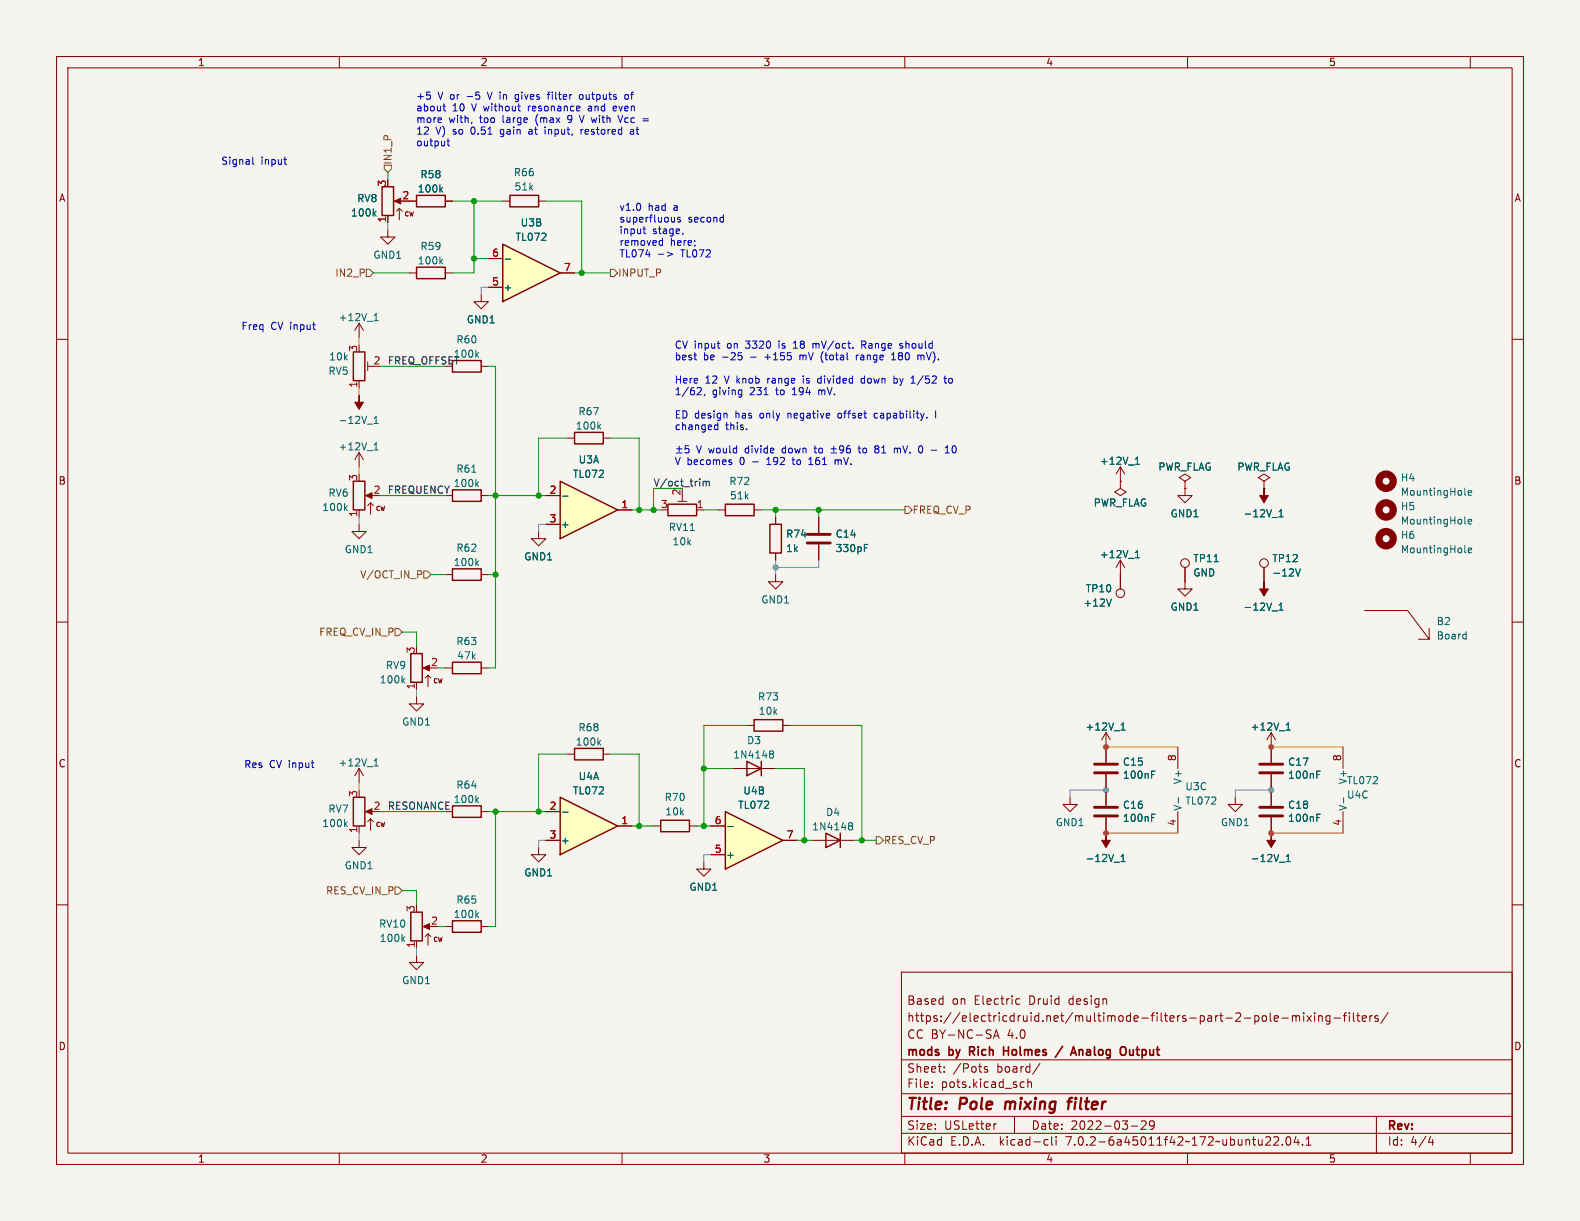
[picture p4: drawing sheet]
<svg xmlns="http://www.w3.org/2000/svg" width="279mm" height="216mm" viewBox="0 0 279 216" stroke-linecap="round" stroke-linejoin="round" font-family="sans-serif">
<path d="M0 0h279.4v215.9h-279.4z" fill="#f5f4ef" stroke="#f5f4ef" stroke-width=".18"/>
<g fill="none" stroke="#840000" stroke-width=".18">
<path d="M10 10h259.4v195.9h-259.4zM12 12h255.4v191.9h-255.4zM60 10v2M110 10v2M160 10v2M210 10v2M260 10v2M10 60h2M267.4 60h2M10 110h2M75.2 119.9l.5-.5 .5 .5M75.2 118.1h1"/>
<path d="M75.7 119.4v2M267.4 110h2M73.7 120.7v1.2M129.5 135.9h7.7M132.1 128.3h1.2M138.4 128.3h1.3M10 160h2M267.4 160h2M159.4 171.9h108v32h-108zM179.8 177.5h.5M179.8 176.7h.5M221.9 179.7l.4-.1 .3 .3v.4l-.1 .2h-.6"/>
<path d="M221.9 179.6v1.5M223.3 179.7l.2-.1 .4 .1 .1 .6-.2 .2-.3 .1-.2-.1zM224.6 179.1v1.3l.2 .2M228.5 179.7l.5-.1 .2 .2M228.5 179.6v1M229.2 179.8l.2-.2 .4 .1v.9M229.2 179.8v.8M230.5 179.1v.1M230.5 179.6v1M231.1 179.6l.8 1M231.9 179.6l-.8 1M232.5 179.1v.1"/>
<path d="M232.5 179.6v1M233.2 179.7l.2-.1 .4 .1v.9M233.2 179.6v1M235.2 179.7l-.4-.1-.3 .3v.4l.1 .2h.6M235.2 179.6v1.2l-.3 .3-.4-.1M237.5 179.6h.6M238.1 179.1l-.3 .2v1.3M238.6 179.1v.1M238.6 179.6v1M239.3 179.1v1.3l.2 .2M239.9 179.6h.6M240.1 179.1v1.3l.4 .2"/>
<path d="M242.3 179.6v1M242.7 179.6l-.3 .1-.1 .2M243.7 179.7l-.4-.1-.2 .2 .1 .2 .5 .2v.3h-.6M245.5 179l-1.3 2M159.4 197.4h108M159.4 193.4h108M159.4 187.4h108M164.8 192.2v.1M164.8 191.4v.1M167 189.5v.1M167 188.7v.1M174.6 188.7l-.3-.1-.3 .2 .1 .2 .5 .2v.3h-.6"/>
<path d="M175.7 183.6l.5-1.5 .5 1.5M175.8 183.2h.7M176.2 198.7l-.3 .1M179.4 197.4v3M180.7 191.3l.4 .1M181.1 192.2l-.4 .1M181.8 191.4l.2-.1 .3 .1 .1 .9M181.8 190.8v1.5M183.9 188l-1.3 2M200 199.1h1.2M201.8 198.3l.6-.1 .2 .1 .1 .3-.9 1.1h.9M204.1 198.8l-.3 .3h-.4l-.1-.3 .1-.5 .4-.1 .2 .1a.99 .99 0 0 1-.3 1.4h-.3"/>
<path d="M225.3 180.1l.7-.1v-.3l-.5-.1-.2 .2 .1 .7h.6M226.7 180h1.1M235.9 180h1.1M240.9 180.1l.7-.1-.1-.3-.4-.1-.2 .2 .1 .7h.5M243.4 197.4v6.5M60 203.9v2M110 203.9v2M159.4 200.4h108M160 203.9v2M184.9 201.5l.4 .1M185.3 202.4l-.4 .1M186 201v1.3l.2 .2"/>
<path d="M186.8 201v.1M186.8 201.5v1M210 203.9v2M224.5 201.1l.2 .2-.1 .3-.8 .9h.9M225.3 201.1l.5-.1 .2 .1 .1 .3-.9 1.1h.9M226.8 202.4v.1M227.6 201.1l.2-.1a.81 .81 0 0 1 .5 .6 .81 .81 0 0 1-.3 .8l-.1 .1a.81 .81 0 0 1-.6-.6 .81 .81 0 0 1 .3-.8zM229.2 200.9l-.4 1.1h1M229.5 201.5v1M230.3 202.4v.1M231 202.5h.8M231 201.4l.4-.4v1.5"/>
<path d="M252.6 202h.9M253.3 201.5v1M260 203.9v2"/>
</g>
<path d="M188.8 194.8h.7M189.6 194.1l-.4 .1-.1 .2-.2 1.7" fill="none" stroke="#840000" stroke-width=".4"/>
<path d="M177.5 185.1v1.5M177.5 185.8h.8M187.9 185l-1.3 2M189.3 186.6l.5-1.5 .5 1.5M189.5 186.2h.7M199.8 185.6v.8l.2 .2" fill="none" stroke="#840000" stroke-width=".3"/>
<path d="M72.6 115.6h2.1v5.1h-2.1zM132.1 134.6l2.5 1.3-2.5 1.3zM133.3 127.3h5.1v2h-5.1zM134.6 134.6v2.6" fill="none" stroke="#840000" stroke-width=".25"/>
<path d="M74.8 118.1l1.1-.5v1z" fill="#840000" stroke="#840000" stroke-width=".18"/>
<path d="M71.6 119.9l-.5 .5M71.2 120.3l.4 .5M136.3 132.8h.3l.2 .2-.2 .3M136.3 133.3h.3M136.6 133.3l.2 .3v.2l-.1 .2h-.4" fill="none" stroke="#006464" stroke-width=".18"/>
<path d="M128.3 143.5l10.1 5.1-10.1 5.1z" fill="#ffffc2"/>
<path d="M128.3 143.5l10.1 5.1-10.1 5.1z" fill="none" stroke="#840000" stroke-width=".25"/>
<path d="M63.5 92.7v1.3h1.3l-1.3 1.3-1.3-1.3h1.3M124.5 152.4v1.3h1.2l-1.2 1.2-1.3-1.2h1.3M125.7 151.1h2.6M125.7 146.1h2.6M138.4 148.6h2.6" fill="none" stroke="#840000" stroke-width=".18"/>
<path d="M259.1 87.5l.1 .1M259.6 87.2l.6-.2v-.2l-.4-.1-.2 .2 .1 .6h.5M128.7 146.2h1" fill="none" stroke="#006464" stroke-width=".18"/>
<circle cx="245.1" cy="85.1" r="1.27" fill="none" stroke="#840000" stroke-width="1.3"/>
<path d="M99.1 141l10.1 5.1-10.1 5z" fill="#ffffc2"/>
<path d="M62.5 62.2h2v5.1h-2zM80 63.8h5.1v2h-5.1zM101.6 76.5h5.1v2h-5.1zM80 86.6h5.1v2h-5.1zM80 117.1h5.1v2h-5.1zM80 100.6h5.1v2h-5.1zM101.6 132.3h5.1v2.1h-5.1zM99.1 141l10.1 5.1-10.1 5zM146 147.3l2.6 1.3-2.6 1.3zM148.6 147.3v2.6" fill="none" stroke="#840000" stroke-width=".25"/>
<g fill="none" stroke="#840000" stroke-width=".18">
<path d="M63.5 67.3v1.3M65 64v1.5M65 64.8h1M85.1 64.8h1.3M100.3 77.5h1.3M106.7 77.5h1.2M85.1 87.6h1.3M95.2 94v1.3h1.3l-1.3 1.2-1.2-1.2h1.2M78.7 118.1h1.3M78.7 101.6h1.3M85.1 118.1h1.3M85.1 101.6h1.3"/>
<path d="M73.7 123.2v1.3h1.2l-1.2 1.2-1.3-1.2h1.3M100.3 133.4h1.3M106.7 133.4h1.2M96.5 143.5h2.6M96.5 148.6h2.6M109.2 146.1h2.6M143.5 148.6h7.6"/>
</g>
<g fill="none" stroke="#006464" stroke-width=".18">
<path d="M65 75h.9M66.2 74.9h.7M66.2 74l.3-.4v1.3M84.3 62.7l.3 .5M84.6 62.3l-.4 .5M105.9 75.4l.3 .5M106.2 75l-.5 .5M84.3 99.5l.3 .5M84.3 85.6l.3 .4M84.6 99.2l-.4 .4M84.6 85.2l-.4 .5M105.9 131.3l.3 .5"/>
<path d="M106.2 130.9l-.5 .5M99.5 143.6h1M150.3 145.5h.2l.3 .2-.3 .3M150.3 146h.2M150.5 146l.3 .3v.2l-.2 .2h-.3"/>
</g>
<path d="M63.5 69.9v1.2h.8l-.8 1.3-.8-1.3h.8z" fill="#840000" stroke="#840000" stroke-width=".18"/>
<path d="M99.1 85.1l10.1 5.1-10.1 5.1z" fill="#ffffc2"/>
<path d="M67.6 33h2v5.1h-2zM73.7 34.5h5v2.1h-5zM90.2 34.5h5v2.1h-5zM73.7 47.2h5v2.1h-5zM62.5 85.1h2v5.1h-2zM99.1 85.1l10.1 5.1-10.1 5.1zM62.5 141h2v5.1h-2zM80 142.5h5.1v2h-5.1zM116.8 145h5.1v2.1h-5.1zM72.6 161.3h2.1v5.1h-2.1zM80 162.8h5.1v2h-5.1z" fill="none" stroke="#840000" stroke-width=".25"/>
<g fill="none" stroke="#840000" stroke-width=".18">
<path d="M68.6 38.1v1.3M70.1 37.3l.5-.5 .5 .5M70.1 35.6h1M70.6 36.8v2.1M72.4 35.6h1.3M78.7 35.6h1.3M88.9 35.6h1.3M95.2 35.6h1.3M63.5 57.2v2.5M63.5 57.2l-.8 1.2M63.5 57.2l.8 1.2M68.6 40.6v1.3h1.2l-1.2 1.3-1.3-1.3h1.3"/>
<path d="M72.4 48.3h1.3M78.7 48.3h1.3M85.1 52.1v1.2h1.3l-1.3 1.3-1.3-1.3h1.3M63.5 80l-.8 1.3M63.5 80v2.6M63.5 90.2v1.2M63.5 80l.8 1.3M65 89.4l.5-.5 .5 .5M65 87.6h1M65.5 88.9v2M96.5 87.6h2.6M96.5 92.7h2.6"/>
<path d="M109.2 90.2h2.6M63.5 135.9v2.5M63.5 135.9l-.8 1.3M63.5 135.9l.8 1.3M63.5 148.6v1.3h1.3l-1.3 1.2-1.3-1.2h1.3M63.5 146.1v1.2M65 145.3l.5-.5 .5 .5M65 143.5h1M65.5 144.8v2M85.1 143.5h1.3M95.2 149.9v1.2h1.3l-1.3 1.3-1.2-1.3h1.2M115.6 146.1h1.2"/>
<path d="M121.9 146.1h1.3M73.7 168.9v1.3h1.2l-1.2 1.3-1.3-1.3h1.3M73.7 166.4v1.2M75.2 165.6l.5-.5 .5 .5M75.2 163.8h1M75.7 165.1v2M78.7 163.8h1.3M85.1 163.8h1.3"/>
</g>
<g fill="none" stroke="#006464" stroke-width=".18">
<path d="M66.1 37.7l.4 .5M66.5 37.4l-.5 .4M77.9 33.5l.4 .5M78.3 33.1l-.5 .5M66.2 55.8l.3-.4v1.3M66.2 56.7h.7M77.9 46.2l.4 .5M78.3 45.8l-.5 .5M66.2 79.6h.7M66.2 78.7l.3-.4v1.3M61 89.8l.4 .5M61.4 89.4l-.5 .5"/>
<path d="M99.5 87.7h1M66.2 134.5l.3-.3v1.2M66.2 135.4h.7M61 145.7l.4 .5M61.4 145.3l-.5 .5M84.3 141.4l.3 .5M84.6 141.1l-.4 .5M71.2 166l.4 .5M71.6 165.6l-.5 .5M84.3 161.8l.3 .4M84.6 161.4l-.4 .5"/>
</g>
<g fill="#840000" stroke="#840000" stroke-width=".18">
<path d="M64.6 87.6l1.2-.5v1z"/>
<path d="M64.6 143.5l1.2-.5v1z"/>
<path d="M74.8 163.8l1.1-.5v1z"/>
<path d="M69.7 35.6l1.2-.5v1z"/>
</g>
<path d="M88.9 43.2l10.2 5.1-10.2 5z" fill="#ffffc2"/>
<path d="M88.9 43.2l10.2 5.1-10.2 5zM118.1 89.2h5.1v2h-5.1zM128.3 89.2h5v2h-5zM136.1 92.7h2.1v5.1h-2.1z" fill="none" stroke="#840000" stroke-width=".25"/>
<g fill="none" stroke="#840000" stroke-width=".18">
<path d="M68.6 38.1v1.3M72.4 35.6h1.3M78.7 35.6h1.3M86.4 50.8h2.5M86.4 45.7h2.5M99.1 48.3h2.5M96.5 87.6h2.6M96.5 92.7h2.6M109.2 90.2h2.6M119.9 88.6h1.5M120.6 87.6v1M123.2 90.2h1.3"/>
<path d="M127 90.2h1.3M133.3 90.2h1.3M137.2 91.4v1.3M137.2 97.8v1.3M144.8 91.4v2.8M144.8 96.3v2.8M198.1 85.1v1.3l-1 .6 1 .6 1-.6-1-.6M198.1 85.1h.1M198.1 82.6v2.5M198.1 99.1v5M198.1 82.6l-.7 1.2M198.1 82.6l.8 1.2"/>
<path d="M198.1 99.1l-.7 1.2M198.1 99.1l.8 1.2M209.5 86.4v1.2h1.3l-1.3 1.3-1.2-1.3h1.2M209.5 85.1l1.1-.6-1.1-.7-1 .7 1 .6v1.3M209.5 86.4h.1M223.5 85.1l1-.6-1-.7-1 .7 1 .6v1.3M223.5 86.4h.1M137.2 101.6v1.3h1.2l-1.2 1.2-1.3-1.2h1.3M209.5 100.3v3.8h1.3l-1.3 1.3-1.2-1.3h1.2M223.5 100.3v2.6M241.3 108h7.6l3.8 5v-1.9M250.8 113h1.9"/>
<path d="M195.6 129.5v5.4M195.6 136.9v5.6M195.6 129.5l-.8 1.3M195.6 129.5l.7 1.3M208.3 132.1v3.8M224.8 129.5v5.4M224.8 136.9v5.6M224.8 129.5l-.8 1.3M224.8 129.5l.8 1.3M237.5 132.1v3.8M96.5 143.5h2.6M96.5 148.6h2.6"/>
<path d="M109.2 146.1h2.6M125.7 146.1h2.6M125.7 151.1h2.6M138.4 148.6h2.6M189.2 141v1.2h1.3l-1.3 1.3-1.2-1.3h1.2M195.6 144.5v2.8M208.3 143.5v3.8M218.4 141v1.2h1.3l-1.3 1.3-1.2-1.3h1.2M224.8 144.5v2.8M237.5 143.5v3.8"/>
<circle cx="209.5" cy="99.6" r=".76"/>
<circle cx="223.5" cy="99.6" r=".76"/>
<circle cx="198.1" cy="104.9" r=".76"/>
</g>
<g fill="none" stroke="#006464" stroke-width=".18">
<path d="M66.1 37.7l.4 .5M66.5 37.4l-.5 .4M77.9 33.5l.4 .5M78.3 33.1l-.5 .5M89.3 45.8h1M99.5 87.7h1M152.9 96.3h.6M200.8 82.1h.7M200.8 81.2l.3-.4v1.3M200.8 97.7l.3-.4v1.3M200.8 98.6h.7M225 91.5h.9"/>
<path d="M226.2 91.4h.7M226.2 90.5l.3-.4v1.3M259.1 97.7h.1M259.1 92.6l.1 .1M259.6 97.3l.6-.1v-.2l-.4-.1-.2 .2 .1 .6h.5M259.6 92.2l.6-.1v-.2l-.4-.1-.2 .2 .1 .6h.5M196.5 105.9l-.4 1.3M225 108h.9M226.2 107l.3-.4v1.3M226.2 107.9h.7M229.1 100.6l.4 1.3 .4-1.3M259.2 112.1l.1 .1"/>
<path d="M259.3 111.7v1.3M259.3 112.9l-.1 .1M198.2 129.1h.8M198.2 128.2l.4-.4v1.3M203.7 136.4h.6M227.5 129.1h.7M227.5 128.2l.3-.4v1.3M232.9 136.4h.6M99.5 143.6h1M128.7 146.2h1M197 152.5h1M198.2 151.4l.4-.3v1.3"/>
<path d="M198.2 152.4h.8M203.7 144h.6M208.4 141v1M226.2 152.5h1M227.5 152.4h.7M227.5 151.4l.3-.3v1.3M232.9 144h.6M237.6 141v1"/>
</g>
<path d="M142.7 96h4.1M142.7 94.5h4.1M193.5 136.7h4.1M193.5 135.1h4.1M222.8 136.7h4M222.8 135.1h4M193.5 144.3h4.1M193.5 142.7h4.1M222.8 144.3h4M222.8 142.7h4" fill="none" stroke="#840000" stroke-width=".51"/>
<g fill="#840000" stroke="#840000" stroke-width=".18">
<path d="M195.6 147.3v1.3h.7l-.7 1.3-.8-1.3h.8z"/>
<path d="M224.8 147.3v1.3h.8l-.8 1.3-.8-1.3h.8z"/>
<path d="M223.5 86.4v1.2h.8l-.8 1.3-.7-1.3h.7z"/>
<path d="M223.5 102.9v1.2h.8l-.8 1.3-.7-1.3h.7z"/>
</g>
<g fill="none" stroke="#840000" stroke-width="1.3">
<circle cx="245.1" cy="95.2" r="1.27"/>
<circle cx="245.1" cy="90.2" r="1.27"/>
</g>
<path d="M67.9 29.2h1.3v.6l-.6 .7-.7-.7zM64.8 47.6h.6l.6 .7-.6 .6h-.6zM107.9 47.6h.7l.6 .7-.6 .6h-.7zM160 89.5h.7l.6 .7-.6 .6h-.7zM69.8 111.1h.7l.6 .7-.6 .6h-.7zM74.3 100.9l.3 .3-.1 .3-.2 .1M74.9 101h.7l.6 .6-.6 .6h-.7zM69.8 156.8h.7l.6 .7-.6 .6h-.7zM154.9 148h.7l.6 .6-.6 .6h-.7z" fill="none" stroke="#725600" stroke-width=".18"/>
<path d="M124.3 85.1v.8M124.3 85.2l.4-.1 .2 .2M124.9 85.3l.2-.2 .3 .1v.7M124.9 85.3v.6" fill="none" stroke="#0f0f0f" stroke-width=".18"/>
<g fill="none" stroke="#0000c2" stroke-width=".18">
<path d="M78.3 18.8h.5M78.6 19.6h.2M84.8 16.9v.5M91.8 19.6h.2M96.8 16.7h.4M102.4 18.8l.2 .3-.6 .1M102.5 19.6h-.1M102.7 16.7l-.3 .3v.3l.3 .3M110.9 16.7l-.3 .1-.1 .2v.4l.4 .2M44.7 27.8v1.1l.2 .2M50.2 28.2h.5M50.4 29l.3 .1"/>
<path d="M79 24.9h.5M79.2 24.5v1.1l.3 .2M102.4 20.4l.5 1.3M102.7 22.9v.8M102.9 22.9l-.2 .2M109.3 20.4l.4 1.3M111.9 22.9h-.4M111.9 23.2h-.3l-.1 .2v.3h.4M113.7 21h1M113.7 21.4h1M119.3 38.4v.9M119.3 39.1l-.1 .1"/>
<path d="M120.3 38.5l-.3-.1-.2 .2 .1 .2 .4 .1v.3h-.5M127.8 38.4l.1 .1M127.9 38v1.3M127.9 39.2l-.1 .1M55.3 57.4h.5M55.6 58.3h.2M114 41.3h.2M116.4 45h1M117.2 42.1v1.3M117.2 43.3l-.4 .1M118 44.6l1 .4-1 .3M120.8 41.3l-.1 .2"/>
<path d="M119.6 79.4h1M120.1 78.9v1M121.8 78.8h-.6l-.1 .6 .2-.1 .4 .1 .2 .1-.1 .5-.2 .1-.5-.1M123.5 68.5l.4 .1 .1 .3-.8 .9h.8M124.6 69.7l-.1 .3M126.8 60.7h.5M126.9 74.7v1.3M126.9 75.9l-.3 .1M127.2 61.6h.1M128.5 73.1l.1 .8M130.6 62.4h.6M130.7 62.8h.3l.2 .3-.1 .5h-.4"/>
<path d="M131 69h.2M131.2 69l-.1 1.1M131.2 69.7l-.2 .1M132 75.9v.1M147 79.4h.9M147.4 78.9v1M149.2 79.4l-.3 .2h-.2l-.2-.2 .1-.5 .3-.1 .2 .1a.84 .84 0 0 1-.3 1.2h-.2M150.3 78.8l-.4 .1a.86 .86 0 0 0 0 1.2l.4-.1 .1-.5-.2-.2h-.3l-.2 .2M150.8 61.5v.1M151.4 62.8v.8M151.5 62.8l-.1 .2M151.7 79.2h.5"/>
<path d="M152.4 61h.5M152.4 67l-.1 .1 .1 .6M152.9 60.3h-.5v1.3M154.9 78.8l-.2 .3 .2 .3-.2 .2v.3l.2 .2M157.7 63.6h.7M158.1 66.5v1.2M158.1 67.7h.3M158.1 79.2v.9M158.4 66.9l-.3 .1M158.5 79.2l-.4 .2M159.1 61.5l.4 .1M159.5 60.7l-.4 .2 .1 .2 .3 .1"/>
<path d="M161.1 67.7h.7M161.2 66.8l.3-.3v1.2M162.3 62.8v.8M162.6 80l.1 .1 .3-.1M162.7 62.8l-.4 .1M163 78.9l-.3-.1-.1 .1M163.9 73.8v.1M164.7 79.6h.9M165.5 72.7v1.2M166.9 66.9h.5M167.1 66.5v1.1l.3 .1M167.2 79.2l.3-.4v1.3"/>
<path d="M119.6 80.1h1M129.1 81.7l.3 .1v.2l-.2 .1h-.2M129.1 81.3l.3 .1M143 82.1h.7M143.1 81.2h-.1M147 80.1h.9M147.7 81.3v.8M147.9 81.3l-.2 .1M167.2 80.1h.7"/>
</g>
<g fill="none" stroke="#848484" stroke-width=".18">
<path d="M68.6 39.4v1.2M86.4 50.8h-1.3v1.3M63.5 91.4v1.3M96.5 92.7h-1.3v1.3M137.2 99.1v2.5M144.8 99.1v1.2h-7.6M73.7 121.9v1.3M195.6 139.7h-6.4v1.3M224.8 139.7h-6.4v1.3M63.5 147.3v1.3M96.5 148.6h-1.3v1.3M125.7 151.1h-1.2v1.3"/>
<path d="M73.7 167.6v1.3"/>
</g>
<g fill="none" stroke="#009600" stroke-width=".18">
<path d="M68.6 30.5v1.3M80 35.6h8.9M83.8 35.6v12.7h-3.8M96.5 35.6h6.4v12.7M66 48.3h6.4M83.8 45.7h2.6M101.6 48.3h6.3M67.3 64.8h11.4M86.4 64.8h1.2v53.3h-1.2M100.3 77.5h-5.1v10.1M107.9 77.5h5.1v12.7M67.3 87.6h11.4"/>
<path d="M86.4 87.6h10.1M111.8 90.2h5M120.6 86.4h-5v3.8M124.5 90.2h2.5M134.6 90.2h25.4M137.2 90.2v1.2M144.8 90.2v1.2M71.1 111.8h2.6v2.5M76.2 101.6h2.5M77.5 118.1h1.2M86.4 101.6h1.2M100.3 133.4h-5.1v10.1"/>
<path d="M107.9 133.4h5.1v12.7M124.5 135.9h5M132.1 128.3h-7.6v17.8M137.2 135.9h5v12.7M139.7 128.3h12.7v20.3M67.3 143.5h11.4M71.1 157.5h2.6v2.5M86.4 143.5h10.1M87.6 143.5v20.3h-1.2M111.8 146.1h3.8M123.2 146.1h2.5M141 148.6h2.5"/>
<path d="M151.1 148.6h3.8M77.5 163.8h1.2"/>
</g>
<path d="M63.5 59.7v1.3M63.5 68.6v1.3M63.5 82.6v1.2M63.5 138.4v1.3M195.6 132.1h12.7M224.8 132.1h12.7M195.6 147.3h12.7M224.8 147.3h12.7" fill="none" stroke="#dd8500" stroke-width=".18"/>
<g fill="#dd8500" stroke="#dd8500" stroke-width=".18">
<circle cx="224.8" cy="132.1" r=".46"/>
<circle cx="224.8" cy="147.3" r=".46"/>
<circle cx="195.6" cy="147.3" r=".46"/>
<circle cx="195.6" cy="132.1" r=".46"/>
</g>
<g fill="#848484" stroke="#848484" stroke-width=".18">
<circle cx="224.8" cy="139.7" r=".46"/>
<circle cx="195.6" cy="139.7" r=".46"/>
<circle cx="137.2" cy="100.3" r=".46"/>
</g>
<g fill="#009600" stroke="#009600" stroke-width=".18">
<circle cx="95.2" cy="87.6" r=".46"/>
<circle cx="115.6" cy="90.2" r=".46"/>
<circle cx="113" cy="90.2" r=".46"/>
<circle cx="87.6" cy="87.6" r=".46"/>
<circle cx="87.6" cy="101.6" r=".46"/>
<circle cx="113" cy="146.1" r=".46"/>
<circle cx="124.5" cy="135.9" r=".46"/>
<circle cx="124.5" cy="146.1" r=".46"/>
<circle cx="142.2" cy="148.6" r=".46"/>
<circle cx="152.4" cy="148.6" r=".46"/>
<circle cx="137.2" cy="90.2" r=".46"/>
<circle cx="144.8" cy="90.2" r=".46"/>
<circle cx="83.8" cy="35.6" r=".46"/>
<circle cx="83.8" cy="45.7" r=".46"/>
<circle cx="102.9" cy="48.3" r=".46"/>
<circle cx="87.6" cy="143.5" r=".46"/>
<circle cx="95.2" cy="143.5" r=".46"/>
</g>
<g font-size="2.8" fill="#840000">
<text x="160.4" y="196.7">Title:</text>
<text x="169.8" y="196.7">Pole</text>
<text x="178.4" y="196.7">mixing</text>
<text x="190.2" y="196.7">filter</text>
</g>
<g font-size="2.1" fill="#840000">
<text x="160.4" y="177.8">Based</text>
<text x="168.3" y="177.8">on</text>
<text x="172.3" y="177.8">Electric</text>
<text x="182" y="177.8">Druid</text>
<text x="189.1" y="177.8">design</text>
<text x="160.4" y="183.8">CC BY-NC-SA</text>
<text x="160.4" y="180.8">https://electricdruid.net/multimode-filters-part-2-pole-mixing-filters/</text>
<text x="178.1" y="183.8">4.0</text>
<text x="160.4" y="189.8">Sheet:</text>
<text x="160.4" y="187">mods</text>
<text x="167.9" y="187">by</text>
<text x="168.6" y="189.8">/Pots</text>
<text x="172" y="187">Rich</text>
<text x="176.3" y="189.8">board/</text>
<text x="178.5" y="187">Holmes</text>
<text x="191.4" y="187">Analog</text>
<text x="200.5" y="187">Output</text>
<text x="160.4" y="192.5">File:</text>
<text x="166.4" y="192.5">pots.kicad_sch</text>
<text x="160.4" y="202.7">KiCad</text>
<text x="160.4" y="199.9">Size:</text>
<text x="167" y="199.9">USLetter</text>
<text x="168.1" y="202.7">E.D.A.</text>
<text x="176.8" y="202.7">kicad-cli</text>
<text x="182.4" y="199.9">Date:</text>
<text x="188.6" y="202.7">7.0.2-6a45011f42~172~ubuntu22.04.1</text>
<text x="189.3" y="199.9">2022-03-29</text>
<text x="245.4" y="200.1">Rev:</text>
<text x="245.4" y="202.7">Id:</text>
<text x="249.4" y="202.7">4/4</text>
</g>
<g font-size="1.8" fill="#840000">
<text x="35" y="11.8">1</text>
<text x="85" y="11.8">2</text>
<text x="135" y="11.8">3</text>
<text x="185" y="11.8">4</text>
<text x="235" y="11.8">5</text>
<text x="10.4" y="35.8">A</text>
<text x="267.8" y="35.8">A</text>
<text x="10.3" y="85.8">B</text>
<text x="267.7" y="85.8">B</text>
<text x="10.3" y="135.8">C</text>
<text x="267.7" y="135.8">C</text>
<text x="10.3" y="185.8">D</text>
<text x="267.7" y="185.8">D</text>
<text x="35" y="205.7">1</text>
<text x="85" y="205.7">2</text>
<text x="135" y="205.7">3</text>
<text x="185" y="205.7">4</text>
<text x="235" y="205.7">5</text>
</g>
<g font-size="1.8" fill="#0000c2">
<text x="73.6" y="17.9">+5</text>
<text x="77.5" y="17.9">V or</text>
<text x="82.7" y="17.9">-5</text>
<text x="86.6" y="17.9">V in</text>
<text x="91.6" y="17.9">gives</text>
<text x="97.5" y="17.9">filter</text>
<text x="103.2" y="17.9">outputs</text>
<text x="111.4" y="17.9">of</text>
<text x="73.6" y="19.9">about</text>
<text x="73.6" y="22">more</text>
<text x="79.4" y="22">with,</text>
<text x="80" y="19.9">10</text>
<text x="83.5" y="19.9">V without</text>
<text x="84.9" y="22">too</text>
<text x="89" y="22">large</text>
<text x="93.6" y="19.9">resonance</text>
<text x="95" y="22">(max</text>
<text x="100.8" y="22">9</text>
<text x="103.1" y="22">V with</text>
<text x="104.4" y="19.9">and</text>
<text x="108.9" y="19.9">even</text>
<text x="110.2" y="22">Vcc</text>
<text x="39" y="29.2">Signal</text>
<text x="46" y="29.2">input</text>
<text x="73.6" y="24.1">12</text>
<text x="73.6" y="26.1">output</text>
<text x="77.1" y="24.1">V)</text>
<text x="80.1" y="24.1">so</text>
<text x="83.4" y="24.1">0.51</text>
<text x="88.7" y="24.1">gain</text>
<text x="93.9" y="24.1">at</text>
<text x="96.9" y="24.1">input,</text>
<text x="103.3" y="24.1">restored</text>
<text x="112.2" y="24.1">at</text>
<text x="109.5" y="37.5">v1.0</text>
<text x="109.5" y="39.6">superfluous</text>
<text x="109.5" y="41.6">input</text>
<text x="114.6" y="37.5">had</text>
<text x="115.4" y="41.6">stage,</text>
<text x="119.2" y="37.5">a</text>
<text x="121.7" y="39.6">second</text>
<text x="109.5" y="43.7">removed</text>
<text x="109.5" y="45.8">TL074</text>
<text x="118.6" y="43.7">here;</text>
<text x="120.5" y="45.8">TL072</text>
<text x="42.6" y="58.4">Freq</text>
<text x="47.8" y="58.4">CV input</text>
<text x="119.3" y="61.9">CV input</text>
<text x="119.3" y="64">best</text>
<text x="124.4" y="64">be</text>
<text x="127.7" y="64">-25</text>
<text x="128.6" y="61.9">on</text>
<text x="132" y="61.9">3320</text>
<text x="132.8" y="64">-</text>
<text x="135.5" y="64">+155</text>
<text x="138" y="61.9">is</text>
<text x="140.7" y="61.9">18</text>
<text x="141.8" y="64">mV (total</text>
<text x="144.2" y="61.9">mV/oct.</text>
<text x="152" y="64">range</text>
<text x="153" y="61.9">Range</text>
<text x="158.4" y="64">180</text>
<text x="159.9" y="61.9">should</text>
<text x="163.2" y="64">mV).</text>
<text x="119.3" y="68.1">Here</text>
<text x="119.3" y="70.1">1/62,</text>
<text x="124.7" y="68.1">12</text>
<text x="126" y="70.1">giving</text>
<text x="128.2" y="68.1">V knob</text>
<text x="132.7" y="70.1">231</text>
<text x="136" y="68.1">range</text>
<text x="137.4" y="70.1">to</text>
<text x="140.4" y="70.1">194</text>
<text x="142.4" y="68.1">is</text>
<text x="145.1" y="70.1">mV.</text>
<text x="145.1" y="68.1">divided</text>
<text x="152.9" y="68.1">down</text>
<text x="158.8" y="68.1">by</text>
<text x="162" y="68.1">1/52</text>
<text x="168.1" y="68.1">to</text>
<text x="119.3" y="74.2">ED design</text>
<text x="119.3" y="76.3">changed</text>
<text x="128.3" y="76.3">this.</text>
<text x="130.1" y="74.2">has</text>
<text x="134.5" y="74.2">only</text>
<text x="139.5" y="74.2">negative</text>
<text x="148.6" y="74.2">offset</text>
<text x="155.1" y="74.2">capability.</text>
<text x="119.3" y="82.5">V becomes</text>
<text x="123.2" y="80.4">V would</text>
<text x="130.9" y="82.5">0</text>
<text x="131.9" y="80.4">divide</text>
<text x="133.2" y="82.5">-</text>
<text x="135.9" y="82.5">192</text>
<text x="138.6" y="80.4">down</text>
<text x="140.6" y="82.5">to</text>
<text x="143.5" y="82.5">161</text>
<text x="144.4" y="80.4">to</text>
<text x="148.3" y="82.5">mV.</text>
<text x="152.5" y="80.4">to</text>
<text x="155.5" y="80.4">81</text>
<text x="159" y="80.4">mV.</text>
<text x="163.5" y="80.4">0</text>
<text x="168.4" y="80.4">10</text>
<text x="43.2" y="135.9">Res</text>
<text x="47.7" y="135.9">CV input</text>
</g>
<g font-size="1.8" fill="#725600">
<text x="69.4" y="29.1" transform="rotate(-90 69.4 29.1)">IN1_P</text>
<text x="59.2" y="49.1">IN2_P</text>
<text x="109.3" y="49.1">INPUT_P</text>
<text x="161.4" y="91">FREQ_CV_P</text>
<text x="63.6" y="102.4">V/OCT_IN_P</text>
<text x="56.3" y="112.6">FREQ_CV_IN_P</text>
<text x="156.3" y="149.4">RES_CV_P</text>
<text x="57.5" y="158.3">RES_CV_IN_P</text>
</g>
<g font-size="1.8" fill="#006464">
<text x="63.1" y="35.9">RV8</text>
<text x="73.8" y="34.2">100k</text>
<text x="74.3" y="31.7">R58</text>
<text x="90.8" y="31.3">R66</text>
<text x="90.9" y="33.8">51k</text>
<text x="62" y="38.4">100k</text>
<text x="92" y="40.2">U3B</text>
<text x="66" y="45.9">GND1</text>
<text x="73.8" y="46.9">100k</text>
<text x="74.3" y="44.4">R59</text>
<text x="91.1" y="42.7">TL072</text>
<text x="89" y="51.6">+</text>
<text x="59.8" y="56.9">+12V_1</text>
<text x="82.5" y="57.3">GND1</text>
<text x="58.1" y="63.9">10k</text>
<text x="80.6" y="60.9">R60</text>
<text x="58" y="66.4">RV5</text>
<text x="59.8" y="75.1">-12V_1</text>
<text x="101.7" y="76.1">100k</text>
<text x="102.2" y="73.6">R67</text>
<text x="59.8" y="79.8">+12V_1</text>
<text x="80.6" y="83.7">R61</text>
<text x="102.3" y="82.1">U3A</text>
<text x="194.4" y="82.3">+12V_1</text>
<text x="204.8" y="83.4">PWR_FLAG</text>
<text x="218.7" y="83.4">PWR_FLAG</text>
<text x="58" y="88">RV6</text>
<text x="80.2" y="86.3">100k</text>
<text x="101.3" y="84.6">TL072</text>
<text x="128.9" y="85.9">R72</text>
<text x="129" y="88.5">51k</text>
<text x="193.3" y="89.7">PWR_FLAG</text>
<text x="247.7" y="85.3">H4</text>
<text x="247.7" y="87.8">MountingHole</text>
<text x="56.9" y="90.5">100k</text>
<text x="99.2" y="93.5">+</text>
<text x="118.2" y="94">RV11</text>
<text x="138.9" y="95.2">R74</text>
<text x="147.7" y="95.2">C14</text>
<text x="206.9" y="91.6">GND1</text>
<text x="219.8" y="91.6">-12V_1</text>
<text x="247.7" y="95.4">H6</text>
<text x="247.7" y="90.4">H5</text>
<text x="247.7" y="92.9">MountingHole</text>
<text x="60.9" y="98">GND1</text>
<text x="80.2" y="100.2">100k</text>
<text x="80.6" y="97.7">R62</text>
<text x="92.6" y="99.2">GND1</text>
<text x="118.9" y="96.6">10k</text>
<text x="138.9" y="97.8">1k</text>
<text x="147.7" y="97.8">330pF</text>
<text x="194.4" y="98.8">+12V_1</text>
<text x="211" y="99.6">TP11</text>
<text x="224.9" y="99.6">TP12</text>
<text x="247.7" y="98">MountingHole</text>
<text x="134.6" y="106.9">GND1</text>
<text x="191.5" y="107.4">+12V</text>
<text x="191.9" y="104.9">TP10</text>
<text x="211" y="102.1">GND</text>
<text x="224.9" y="102.1">-12V</text>
<text x="206.9" y="108.1">GND1</text>
<text x="219.8" y="108.1">-12V_1</text>
<text x="254" y="110.7">B2</text>
<text x="254" y="113.2">Board</text>
<text x="68.2" y="118.5">RV9</text>
<text x="80.6" y="114.2">R63</text>
<text x="80.8" y="116.8">47k</text>
<text x="67.1" y="121">100k</text>
<text x="134" y="124">R73</text>
<text x="71.1" y="128.5">GND1</text>
<text x="101.7" y="132">100k</text>
<text x="102.2" y="129.5">R68</text>
<text x="132" y="131.7">D3</text>
<text x="134.1" y="126.6">10k</text>
<text x="191.9" y="129.3">+12V_1</text>
<text x="221.1" y="129.3">+12V_1</text>
<text x="59.8" y="135.7">+12V_1</text>
<text x="129.6" y="134.3">1N4148</text>
<text x="198.5" y="135.5">C15</text>
<text x="198.5" y="137.9">100nF</text>
<text x="227.7" y="135.5">C17</text>
<text x="227.7" y="137.9">100nF</text>
<text x="58" y="143.9">RV7</text>
<text x="80.2" y="142.2">100k</text>
<text x="80.6" y="139.6">R64</text>
<text x="101.3" y="140.6">TL072</text>
<text x="102.3" y="138.1">U4A</text>
<text x="117.5" y="141.8">R70</text>
<text x="130.5" y="143.2">TL072</text>
<text x="131.4" y="140.6">U4B</text>
<text x="198.5" y="143.2">C16</text>
<text x="209.1" y="143.4" transform="rotate(-90 209.1 143.4)">V-</text>
<text x="209.1" y="138.8" transform="rotate(-90 209.1 138.8)">V+</text>
<text x="209.6" y="139.9">U3C</text>
<text x="209.6" y="142.4">TL072</text>
<text x="227.7" y="143.2">C18</text>
<text x="238.1" y="141.4">U4C</text>
<text x="238.1" y="138.8">TL072</text>
<text x="238.3" y="143.4" transform="rotate(-90 238.3 143.4)">V-</text>
<text x="238.3" y="138.8" transform="rotate(-90 238.3 138.8)">V+</text>
<text x="56.9" y="146.4">100k</text>
<text x="99.2" y="149.4">+</text>
<text x="117.6" y="144.3">10k</text>
<text x="143.6" y="147">1N4148</text>
<text x="146" y="144.4">D4</text>
<text x="186.6" y="146.2">GND1</text>
<text x="198.5" y="145.5">100nF</text>
<text x="215.8" y="146.2">GND1</text>
<text x="227.7" y="145.5">100nF</text>
<text x="60.9" y="153.9">GND1</text>
<text x="92.6" y="155.1">GND1</text>
<text x="128.4" y="152">+</text>
<text x="191.9" y="152.6">-12V_1</text>
<text x="221.1" y="152.6">-12V_1</text>
<text x="80.6" y="159.9">R65</text>
<text x="121.9" y="157.7">GND1</text>
<text x="67" y="164.2">RV10</text>
<text x="67.1" y="166.7">100k</text>
<text x="80.2" y="162.5">100k</text>
<text x="71.1" y="174.2">GND1</text>
</g>
<g font-size="1.8" fill="#a90000">
<text x="68.3" y="33.1" transform="rotate(-90 68.3 33.1)">3</text>
<text x="71.1" y="35.3">2</text>
<text x="68.3" y="39.4" transform="rotate(-90 68.3 39.4)">1</text>
<text x="87" y="45.5">6</text>
<text x="87" y="50.5">5</text>
<text x="99.7" y="48">7</text>
<text x="63.2" y="62.3" transform="rotate(-90 63.2 62.3)">3</text>
<text x="66" y="64.5">2</text>
<text x="63.2" y="68.6" transform="rotate(-90 63.2 68.6)">1</text>
<text x="63.2" y="85.1" transform="rotate(-90 63.2 85.1)">3</text>
<text x="66" y="87.4">2</text>
<text x="97.1" y="87.4">2</text>
<text x="109.8" y="89.9">1</text>
<text x="116.8" y="89.9">3</text>
<text x="120.4" y="87.7" transform="rotate(-90 120.4 87.7)">2</text>
<text x="123.2" y="89.9">1</text>
<text x="63.2" y="91.5" transform="rotate(-90 63.2 91.5)">1</text>
<text x="97.1" y="92.5">3</text>
<text x="73.4" y="115.6" transform="rotate(-90 73.4 115.6)">3</text>
<text x="76.2" y="117.9">2</text>
<text x="73.4" y="122" transform="rotate(-90 73.4 122)">1</text>
<text x="208" y="134.7" transform="rotate(-90 208 134.7)">8</text>
<text x="237.2" y="134.7" transform="rotate(-90 237.2 134.7)">8</text>
<text x="63.2" y="141" transform="rotate(-90 63.2 141)">3</text>
<text x="66" y="143.3">2</text>
<text x="97.1" y="143.3">2</text>
<text x="63.2" y="147.4" transform="rotate(-90 63.2 147.4)">1</text>
<text x="97.1" y="148.3">3</text>
<text x="109.8" y="145.8">1</text>
<text x="126.3" y="145.8">6</text>
<text x="139" y="148.3">7</text>
<text x="208" y="146.1" transform="rotate(-90 208 146.1)">4</text>
<text x="237.2" y="146.1" transform="rotate(-90 237.2 146.1)">4</text>
<text x="126.3" y="150.9">5</text>
<text x="73.4" y="161.3" transform="rotate(-90 73.4 161.3)">3</text>
<text x="73.4" y="167.7" transform="rotate(-90 73.4 167.7)">1</text>
<text x="76.2" y="163.6">2</text>
</g>
<g font-size="1.8" fill="#0f0f0f">
<text x="68.6" y="64.5">FREQ_OFFSET</text>
<text x="80.2" y="63.4">100k</text>
<text x="68.6" y="87.4">FREQUENCY</text>
<text x="115.6" y="86.1">V/oct_trim</text>
<text x="68.6" y="143.2">RESONANCE</text>
</g>
<g font-size="1.1" fill="#840000">
<text x="71.5" y="38.3">CW</text>
<text x="66.5" y="90.4">CW</text>
<text x="76.6" y="120.9">CW</text>
<text x="66.5" y="146.3">CW</text>
<text x="76.6" y="166.6">CW</text>
</g>
</svg>
